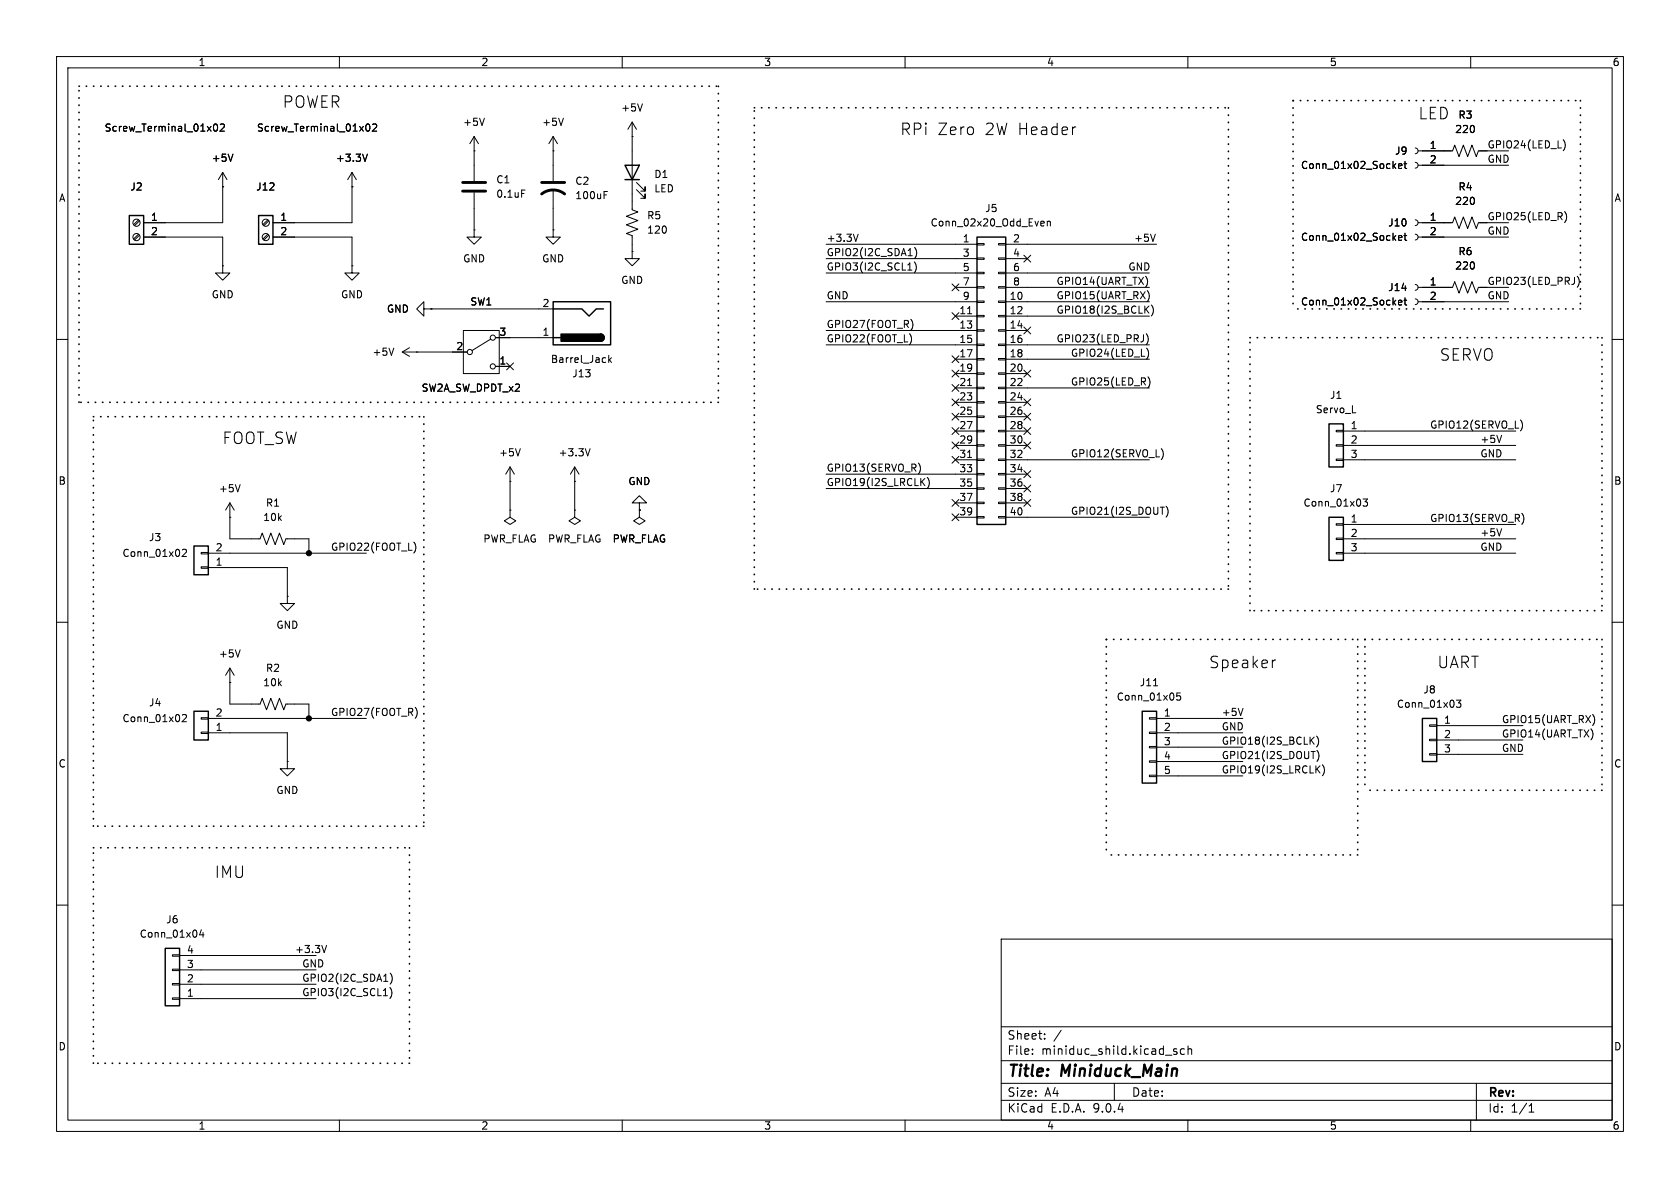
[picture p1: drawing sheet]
<svg xmlns="http://www.w3.org/2000/svg" width="297mm" height="210mm" viewBox="0 0 297 210" stroke-linecap="round" stroke-linejoin="round" font-family="sans-serif">
<g fill="none" stroke="#000" stroke-width=".18">
<path d="M10 10h277v190h-277zM12 12h273v186h-273zM60 10v2M110 10v2M113.6 18.4l-.4 1.2M160 10v2M210 10v2M260 10v2M24.5 38.9l-.9 .8M24.7 39l-.9 .9M37.9 22l.1-.1a.68 .68 0 0 1 .5 .7 .68 .68 0 0 1-.5 .6 .84 .84 0 0 1-.1-1.2zM38.9 22l.5-.1 .3 .4-.8 .9h.8"/>
<path d="M39.4 33h.1M39.4 30.5v8.9h-14M39.4 30.5l-.8 1.3M39.4 30.5l.7 1.3M41.2 27.2l-.4 1.3M47.3 38.9l-.8 .8M47.5 39l-.8 .9M62.2 33h.1M62.2 30.5v8.9h-13.9M62.2 30.5l-.7 1.3M62.2 30.5l.8 1.3M64.8 22l.2-.1a.68 .68 0 0 1 .4 .7 .68 .68 0 0 1-.4 .6 .84 .84 0 0 1-.2-1.2z"/>
<path d="M65 27.2l-.5 1.3M65.9 22l.5-.1 .2 .4-.8 .9h.8M83.8 26.7h.1M83.8 24.1v7.9M83.8 34v6.6M83.8 24.1l-.7 1.3M83.8 24.1l.8 1.3M85.6 20.9l-.4 1.3M92.2 33.6h.6M97.8 26.7h.1M97.8 24.1v7.9M97.8 33.5v7.1"/>
<path d="M97.8 24.1l-.8 1.3M97.8 24.1l.8 1.3M99.6 20.9l-.4 1.3M106.8 34.5h.4M106.8 33.9h.6M111.8 24.1h.1M111.8 21.6v15.5l1 .4-2.1 .7 2.1 .8-2.1 .8 2.1 .7-2.1 .8 1.1 .4v2.8M111.8 21.6l-.8 1.3M111.8 21.6l.7 1.3M112.5 33.5l1.5 1.6v-.8v.8h-.7M112.5 32.3l1.5 1.5v-.8v.8h-.7M184.2 39.1l.3 .1 .1 .2-.6 .1"/>
<path d="M184.5 39.9h-.3M185.1 39.2l.2-.1 .3 .1 .1 .7M185.1 39.1v.8M247.2 29.4l.6-.2v-.2l-.4-.1-.2 .2 .1 .6h.5M248.2 28.9h.5M248.4 28.5v1.1l.3 .2M250.2 38.9l.3 .1 .2 .4-.2 .3-.3 .2M250.2 26.2l.3 .1 .2 .4-.2 .3-.3 .2M250.2 28.7l.3 .2 .2 .3-.2 .4-.3 .1M250.7 39.4h6.1l.4-1 .7 2 .8-2 .8 2 .7-2 .8 2 .4-1h5.3M250.7 26.7h6.1l.4-1 .7 2 .8-2 .8 2 .7-2 .8 2 .4-1h5.3M250.7 29.2h16"/>
<path d="M276.4 24.7a1.46 1.46 0 0 1 0 1.9M276.7 37.5a1.49 1.49 0 0 1 0 1.8M24.5 41.4l-.9 .8M24.7 41.6l-.9 .8M25.4 41.9h14v5.1M39.4 47v1.3h1.2l-1.2 1.2-1.3-1.2h1.3M39.4 47h.1M47.3 41.4l-.8 .8M47.5 41.6l-.8 .8M48.3 41.9h13.9v5.1M62.2 47v1.3h1.3l-1.3 1.2-1.2-1.2h1.2M62.2 47h.1"/>
<path d="M74.9 54.6v-1.3l-1.2 1.3 1.2 1.3v-1.3h1.3M76.2 54.6h.1M76.2 54.6h21.6M81.9 58.4h6.4v7.6h-6.4zM83.8 40.6v1.3h1.3l-1.3 1.3-1.3-1.3h1.3M83.8 40.6h.1M86.7 59.9l-3.3 2.1M87.6 59.7h10.2M97.8 40.6v1.3h1.3l-1.3 1.3-1.3-1.3h1.3M97.8 40.6h.1M111.8 44.5v1.2h1.2l-1.2 1.3-1.3-1.3h1.3M111.8 44.5h.1"/>
<path d="M146 53.3h26.7M146 43.2h26.7M146 45.7h26.7M146 48.3h26.7M146 58.4h26.7M151.7 41.4l-.4 1.3M161 59.2l.1 .6-.1 .9M161.3 56.8l.1 .5-.1 .7M161.6 46.3a1.46 1.46 0 0 1 0 1.9M161.7 43.8a1.46 1.46 0 0 1 0 1.9M168.3 50.2l1.2 1.2M168.3 55.3l1.2 1.2"/>
<path d="M168.9 50.8h3.8M168.9 55.9h3.8M169.5 50.2l-1.2 1.2M169.5 55.3l-1.2 1.2M171.1 55.5h.7M172.7 43.1h1.3v.2h-1.3zM172.7 45.6h1.3v.2h-1.3zM172.7 48.1h1.3v.3h-1.3zM172.7 50.7h1.3v.2h-1.3zM172.7 53.2h1.3v.3h-1.3zM172.7 55.8h1.3v.2h-1.3zM172.7 58.3h1.3v.2h-1.3z"/>
<path d="M176.5 43.1h1.3v.2h-1.3zM176.5 45.6h1.3v.2h-1.3zM176.5 48.1h1.3v.3h-1.3zM176.5 50.7h1.3v.2h-1.3zM176.5 53.2h1.3v.3h-1.3zM176.5 55.8h1.3v.2h-1.3zM176.5 58.3h1.3v.2h-1.3zM177.8 50.8h25.4M177.8 53.3h25.4M177.8 43.2h26.7M177.8 45.7h3.8M177.8 48.3h25.4"/>
<path d="M177.8 55.9h25.4M177.8 58.4h3.8M181 45.1l1.2 1.2M181 57.8l1.2 1.2M182.2 45.1l-1.2 1.2M182.2 57.8l-1.2 1.2M202.6 54.6l.5 .8M202.6 59a1.46 1.46 0 0 1 0 1.9M202.8 49.2l.1 .5-.1 .7M203 51.6l.2 .6-.2 .9M203.1 54.1l-.7 .7M203.5 53.9a1.46 1.46 0 0 1 0 2"/>
<path d="M204.2 41.4l-.4 1.3M247.2 53.5l.6-.1v-.3h-.4l-.2 .2 .1 .6h.5M247.2 42.1l.6-.2v-.2l-.4-.1-.2 .2 .1 .6h.5M248.2 53.1h.5M248.2 41.6h.5M248.4 52.6v1.1l.3 .2M248.4 41.2v1.1l.3 .2M250.2 50.3l.3 .1 .2 .4-.2 .4-.3 .1M250.2 52.8l.3 .2 .2 .3-.2 .4-.3 .1M250.2 41.4l.3 .2 .2 .3-.2 .4-.3 .1M250.7 50.8h6.1l.4-1 .7 2 .8-2 .8 2 .7-2 .8 2 .4-1h5.3M250.7 41.9h16"/>
<path d="M250.7 53.3h16M278.8 48.8a1.46 1.46 0 0 1 0 2M10 60h2M69.6 61.5l-.4 1.3M71.1 62.2h11.4M71.1 62.2l1.3 .8M72.4 61.5l-1.3 .7M73.7 62.2h.1M87.6 64.8h2.6M89.6 64.2l1.2 1.2M90.8 64.2l-1.2 1.2M92 79.3l-.4 1.3"/>
<path d="M104.3 79.3l-.4 1.3M107.6 62.8v1.3M107.7 63.6l.4 .5M108.1 63.2l-.5 .5M146 61h26.7M168.3 62.9l1.2 1.2M168.3 70.5l1.2 1.2M168.3 73.1l1.2 1.2M168.3 68l1.2 1.2M168.3 78.1l1.2 1.2M168.3 75.6l1.2 1.2M168.3 65.4l1.2 1.2"/>
<path d="M168.9 76.2h3.8M168.9 78.7h3.8M168.9 63.5h3.8M168.9 66h3.8M168.9 68.6h3.8M168.9 71.1h3.8M168.9 73.7h3.8M169.5 68l-1.2 1.2M169.5 78.1l-1.2 1.2M169.5 75.6l-1.2 1.2M169.5 70.5l-1.2 1.2M169.5 65.4l-1.2 1.2"/>
<path d="M169.5 62.9l-1.2 1.2M169.5 73.1l-1.2 1.2M171.1 68.2h.7M172.7 60.8h1.3v.3h-1.3zM172.7 63.4h1.3v.2h-1.3zM172.7 65.9h1.3v.3h-1.3zM172.7 68.5h1.3v.2h-1.3zM172.7 71h1.3v.2h-1.3zM172.7 73.5h1.3v.3h-1.3zM172.7 76.1h1.3v.2h-1.3zM172.7 78.6h1.3v.3h-1.3zM176.5 60.8h1.3v.3h-1.3z"/>
<path d="M176.5 63.4h1.3v.2h-1.3zM176.5 65.9h1.3v.3h-1.3zM176.5 68.5h1.3v.2h-1.3zM176.5 71h1.3v.2h-1.3zM176.5 73.5h1.3v.3h-1.3zM176.5 76.1h1.3v.2h-1.3zM176.5 78.6h1.3v.3h-1.3zM177.8 76.2h3.8M177.8 78.7h3.8M177.8 61h25.4M177.8 63.5h25.4M177.8 66h3.8"/>
<path d="M177.8 68.6h25.4M177.8 71.1h3.8M177.8 73.7h3.8M181 73.1l1.2 1.2M181 75.6l1.2 1.2M181 78.1l1.2 1.2M181 70.5l1.2 1.2M181 65.4l1.2 1.2M182.2 78.1l-1.2 1.2M182.2 73.1l-1.2 1.2M182.2 75.6l-1.2 1.2M182.2 70.5l-1.2 1.2"/>
<path d="M182.2 65.4l-1.2 1.2M202.7 61.5a1.46 1.46 0 0 1 0 2M203 66.7a1.49 1.49 0 0 1 0 1.8M205.4 79.4a1.49 1.49 0 0 1 0 1.8M236.2 76.1h1.3v.2h-1.3zM236.2 78.6h1.3v.3h-1.3zM237.5 76.2h30.5M237.5 78.7h30.5M239.1 73h.6M265.5 77l-.5 1.2M268.9 74.3a1.49 1.49 0 0 1 0 1.8M285 60h2"/>
<path d="M32.2 97.2l.5-.1 .3 .4-.8 .9h.8M35.6 97.7h1.2v.2h-1.2zM36.8 97.8h28M40.6 91.4h.1M40.6 88.9v6.4h5.4l.4-1.1 .7 2.1 .8-2.1 .7 2.1 .8-2.1 .8 2.1 .3-1h4.1v2.5M40.6 88.9l-.7 1.3M40.6 88.9l.8 1.3M42.5 85.7l-.5 1.2M73.3 96.1l.2 .6-.2 .8M90.2 85.1h.1M90.2 90.2v1.2l1 .7-1 .6-1-.6 1-.7M90.2 90.2h.1"/>
<path d="M90.2 82.6l-.8 1.2M90.2 82.6l.7 1.2M90.2 82.6v7.6M101.6 85.1h.1M101.6 90.2v1.2l1 .7-1 .6-1-.6 1-.7M101.6 90.2h.1M101.6 82.6l-.8 1.2M101.6 82.6l.8 1.2M101.6 82.6v7.6M113 90.2v1.2l1 .7-1 .6-1-.6 1-.7M113 90.2h.1M113 88.9h1.3l-1.3-1.3-1.2 1.3h1.2v1.3"/>
<path d="M146 83.8h26.7M146 86.4h26.7M162.5 82.1l.2 .6-.2 .8M163 85.1l.5 .7M163.5 84.6l-.7 .7M163.9 84.4a1.46 1.46 0 0 1 0 1.9M168.3 80.7l1.2 1.2M168.3 90.8l1.2 1.2M168.3 88.3l1.2 1.2M168.9 81.3h3.8M168.9 88.9h3.8M168.9 91.4h3.8"/>
<path d="M169.5 80.7l-1.2 1.2M169.5 90.8l-1.2 1.2M169.5 88.3l-1.2 1.2M171.1 80.9h.7M172.7 81.2h1.3v.2h-1.3zM172.7 83.7h1.3v.2h-1.3zM172.7 86.2h1.3v.3h-1.3zM172.7 88.8h1.3v.2h-1.3zM172.7 91.3h1.3v.3h-1.3zM176.5 81.2h1.3v.2h-1.3zM176.5 83.7h1.3v.2h-1.3zM176.5 86.2h1.3v.3h-1.3z"/>
<path d="M176.5 88.8h1.3v.2h-1.3zM176.5 91.3h1.3v.3h-1.3zM177.8 81.3h25.4M177.8 83.8h3.8M177.8 86.4h3.8M177.8 88.9h3.8M177.8 91.4h25.4M181 83.2l1.2 1.2M181 88.3l1.2 1.2M181 85.8l1.2 1.2M182.2 83.2l-1.2 1.2M182.2 88.3l-1.2 1.2"/>
<path d="M182.2 85.8l-1.2 1.2M206.1 89.5a1.46 1.46 0 0 1 0 1.9M236.2 81.2h1.3v.2h-1.3zM236.2 92.6h1.3v.2h-1.3zM236.2 95.1h1.3v.3h-1.3zM236.2 97.7h1.3v.2h-1.3zM237.5 81.3h30.5M237.5 92.7h30.5M237.5 95.3h30.5M237.5 97.8h30.5M241 88.2h.8l-.5 .5 .4 .1v.6l-.2 .1-.5-.1M265.5 93.5l-.5 1.2"/>
<path d="M269.2 91l.2 .6-.2 .8M10 110h2M35.6 100.2h1.2v.3h-1.2zM36.8 100.3h14v5.1M40.6 118.1v6.4h5.4l.4-1.1 .7 2.1 .8-2.1 .7 2.1 .8-2.1 .8 2.1 .3-1h4.1v2.5M40.6 118.1l-.7 1.3M40.6 118.1l.8 1.3M42.5 114.9l-.5 1.2M50.8 105.4v1.3h1.3l-1.3 1.3-1.3-1.3h1.3M50.8 105.4h.1M225.5 116.7l-.4 .1M285 110h2"/>
<path d="M32.2 126.4l.5-.1 .3 .4-.8 .9h.8M35.6 129.4h1.2v.3h-1.2zM35.6 126.9h1.2v.2h-1.2zM36.8 127h28M36.8 129.5h14v5.1M40.6 120.7h.1M50.8 134.6v1.3h1.3l-1.3 1.3-1.3-1.3h1.3M50.8 134.6h.1M73.6 125.4l.2 .5-.2 .7M203.2 126.9h1.3v.2h-1.3zM203.2 129.4h1.3v.3h-1.3zM203.2 132h1.3v.2h-1.3z"/>
<path d="M203.2 134.5h1.3v.2h-1.3zM203.2 137h1.3v.3h-1.3zM203.9 121.2h.8M204.5 127h15.2M204.5 129.5h15.2M204.5 132.1h15.2M204.5 134.6h15.2M204.5 137.2h15.2M208.7 122.5h-.6l-.1 .6 .2-.1h.4l.1 .2v.4l-.2 .2-.5-.2M219.7 125.2l-.4 1.3M231.8 130.8l.5 .8M232.3 130.3l-.7 .7"/>
<path d="M232.8 130.1a1.46 1.46 0 0 1 0 2M232.8 132.7a1.46 1.46 0 0 1 0 1.9M232.8 135.9l.6 .7M233.4 135.4l-.8 .7M233.8 135.2a1.46 1.46 0 0 1 0 1.9M252.7 128.1h1.3v.3h-1.3zM252.7 130.7h1.3v.2h-1.3zM252.7 133.2h1.3v.3h-1.3zM254 128.3h15.2M254 130.8h15.2M254 133.4h15.2M257.5 123.8h.8l-.5 .5 .4 .1v.5l-.2 .1-.5-.1"/>
<path d="M281.5 129.2l.1 .5-.1 .7M281.7 126.5l.2 .7-.2 .8M10 160h2M30.5 176.4h1.2v.3h-1.2zM30.5 173.9h1.2v.2h-1.2zM30.5 171.3h1.2v.3h-1.2zM30.5 168.8h1.2v.2h-1.2zM31.7 176.5h24.2M31.7 174h24.2M31.7 171.5h24.2M31.7 168.9h24.2M35.6 164.3l-.3 1h.8"/>
<path d="M35.9 164.8v.9M57.7 167.1l-.4 1.3M68.9 174.6a1.46 1.46 0 0 1 0 1.9M69 172a1.46 1.46 0 0 1 0 2M177 166h108v32h-108zM285 160h2M60 198v2M110 198v2M160 198v2M177 194.5h108M177 191.5h108M177 187.5h108"/>
<path d="M177 181.5h108M182.5 186.3v.1M182.5 185.5v.1M184.7 183.6v.1M184.7 182.8v.1M187.6 182.1l-1.3 2M197 191.5v3M208 185.5l-.3-.1-.2 .2v.2l.5 .2v.3h-.5M209.4 185.5l-.4-.1-.3 .3v.4l.1 .2h.6M210 198v2M210 185.5l.2-.1 .4 .1 .1 .9M210 184.9v1.5"/>
<path d="M260 198v2M261 191.5v6.5M270.3 196.6h.9M270.3 195.5l.4-.4v1.5"/>
<circle cx="24.1" cy="39.4" r=".63"/>
<circle cx="47" cy="39.4" r=".63"/>
<circle cx="24.1" cy="41.9" r=".63"/>
<circle cx="47" cy="41.9" r=".63"/>
<circle cx="87.1" cy="59.7" r=".46"/>
<circle cx="83.1" cy="62.2" r=".46"/>
<circle cx="87.1" cy="64.8" r=".46"/>
</g>
<g fill="none" stroke="#000" stroke-width=".25">
<path d="M22.9 38.1h2.5v5.1h-2.5zM45.7 38.1h2.6v5.1h-2.6zM110.5 29.2h2.5l-1.2 2.6zM110.5 31.8h2.5M97.8 53.3h10.1v7.7h-10.1zM97.8 54.6h5.1l1.2 1.3 1.3-1.3h1.3M97.8 59.7h1.3M106.2 59.1a.64 .64 0 0 1 .6 .6 .64 .64 0 0 1-.6 .6M172.7 41.9h5.1v50.8h-5.1zM234.9 74.9h2.6v7.7h-2.6zM34.3 96.5h2.5v5.1h-2.5zM234.9 91.4h2.6v7.7h-2.6z"/>
<path d="M34.3 125.7h2.5v5.1h-2.5zM201.9 125.7h2.6v12.7h-2.6zM251.5 127h2.5v7.6h-2.5zM29.2 167.6h2.5v10.2h-2.5z"/>
</g>
<path d="M81.8 33.8h4.1M81.8 32.3h4.1M95.8 34.3a3.3 3.3 0 0 1 4 0M95.8 32.3h4" fill="none" stroke="#000" stroke-width=".51"/>
<path d="M99.2 59.1h7v1.2h-7zM106.2 59.1a.64 .64 0 0 1 .6 .6 .64 .64 0 0 1-.6 .6z" fill="#000" stroke="#000" stroke-width=".25"/>
<g fill="none" stroke="#000" stroke-width=".3" stroke-dasharray=".1 1.2">
<path d="M14 15.2h113M127 15.2v55.9M133.3 19.1h83.9M217.2 19.1v85M228.6 17.8v36.8M228.6 17.8h50.8M279.4 17.8v36.8M221 59.7h62.2M279.4 54.6h-50.8M283.2 59.7v48.3M14 71.1v-55.9M16.5 73.7h58.4"/>
<path d="M74.9 73.7v72.4M127 71.1h-113M133.3 104.1v-85M195.6 113v38.1M195.6 113h44.4M217.2 104.1h-83.9M221 108v-48.3M240 113v38.1M241.3 113h41.9M241.3 113v26.7M283.2 113v26.7M283.2 108h-62.2"/>
<path d="M283.2 139.7h-41.9M16.5 146.1v-72.4M16.5 149.9h55.9M72.4 149.9v38.1M74.9 146.1h-58.4M240 151.1h-44.4M16.5 188v-38.1M72.4 188h-55.9"/>
</g>
<g fill="#000" stroke="#000" stroke-width=".18">
<circle cx="54.6" cy="97.8" r=".46"/>
<circle cx="54.6" cy="127" r=".46"/>
</g>
<g font-size="2.8">
<text x="49.9" y="19.3">POWER</text>
<text x="250.7" y="21.3">LED</text>
<text x="159.1" y="24.1">RPi</text>
<text x="165.7" y="24.1">Zero</text>
<text x="174.1" y="24.1">2W Header</text>
<text x="254.5" y="64">SERVO</text>
<text x="39.3" y="78.7">FOOT_SW</text>
<text x="213.7" y="118.3">Speaker</text>
<text x="254.1" y="118.3">UART</text>
<text x="37.9" y="155.4">IMU</text>
<text x="178" y="190.9">Title:</text>
<text x="187.7" y="190.9">Miniduck_Main</text>
</g>
<g font-size="2.1">
<text x="178" y="184">Sheet:</text>
<text x="178" y="186.7">File:</text>
<text x="184.1" y="186.7">miniduc_shild.kicad_sch</text>
<text x="178" y="196.9">KiCad</text>
<text x="178" y="194.1">Size:</text>
<text x="184.7" y="194.1">A4</text>
<text x="185.7" y="196.9">E.D.A.</text>
<text x="193.3" y="196.9">9.0.4</text>
<text x="200" y="194.1">Date:</text>
<text x="263" y="194.3">Rev:</text>
<text x="263" y="196.9">Id:</text>
<text x="267.1" y="196.9">1/1</text>
</g>
<g font-size="1.8">
<text x="35" y="11.9">1</text>
<text x="85" y="11.9">2</text>
<text x="135" y="11.9">3</text>
<text x="185" y="11.9">4</text>
<text x="235" y="11.9">5</text>
<text x="285" y="11.9">6</text>
<text x="18.4" y="23.5">Screw_Terminal_01x02</text>
<text x="45.3" y="23.5">Screw_Terminal_01x02</text>
<text x="81.8" y="22.5">+5V</text>
<text x="95.8" y="22.5">+5V</text>
<text x="109.7" y="19.9">+5V</text>
<text x="257.2" y="23.7">220</text>
<text x="257.7" y="21.2">R3</text>
<text x="37.3" y="28.8">+5V</text>
<text x="59.3" y="28.8">+3.3V</text>
<text x="246.5" y="27.5">J9</text>
<text x="252.7" y="26.4">1</text>
<text x="252.7" y="29">2</text>
<text x="262.9" y="26.3">GPIO24(LED_L)</text>
<text x="262.9" y="28.9">GND</text>
<text x="10.3" y="35.9">A</text>
<text x="22.9" y="33.9">J2</text>
<text x="45.2" y="33.9">J12</text>
<text x="87.6" y="32.6">C1</text>
<text x="87.6" y="35.2">0.1uF</text>
<text x="101.6" y="32.9">C2</text>
<text x="101.6" y="35.4">100uF</text>
<text x="115.6" y="31.7">D1</text>
<text x="115.6" y="34.2">LED</text>
<text x="229.9" y="30.1">Conn_01x02_Socket</text>
<text x="257.7" y="33.9">R4</text>
<text x="285.3" y="35.9">A</text>
<text x="26.6" y="39.1">1</text>
<text x="26.6" y="41.7">2</text>
<text x="49.5" y="39.1">1</text>
<text x="49.5" y="41.7">2</text>
<text x="114.3" y="39">R5</text>
<text x="114.3" y="41.5">120</text>
<text x="164.4" y="40.2">Conn_02x20_Odd_Even</text>
<text x="174.1" y="37.7">J5</text>
<text x="245.3" y="40.2">J10</text>
<text x="252.7" y="39.1">1</text>
<text x="252.7" y="41.7">2</text>
<text x="257.2" y="36.4">220</text>
<text x="262.9" y="39">GPIO25(LED_R)</text>
<text x="262.9" y="41.6">GND</text>
<text x="81.8" y="46.6">GND</text>
<text x="95.8" y="46.6">GND</text>
<text x="146" y="45.4">GPIO2(I2C_SDA1)</text>
<text x="146" y="42.8">+3.3V</text>
<text x="146" y="47.9">GPIO3(I2C_SCL1)</text>
<text x="170.1" y="42.9">1</text>
<text x="170.1" y="45.5">3</text>
<text x="179" y="42.9">2</text>
<text x="179" y="45.5">4</text>
<text x="199.4" y="47.9">GND</text>
<text x="200.4" y="42.8">+5V</text>
<text x="229.9" y="42.8">Conn_01x02_Socket</text>
<text x="257.2" y="47.9">220</text>
<text x="257.7" y="45.3">R6</text>
<text x="37.3" y="52.9">GND</text>
<text x="60.2" y="52.9">GND</text>
<text x="109.7" y="50.4">GND</text>
<text x="146" y="53">GND</text>
<text x="170.1" y="48">5</text>
<text x="170.1" y="50.5">7</text>
<text x="170.1" y="53.1">9</text>
<text x="178.4" y="53.1">10</text>
<text x="179" y="48">6</text>
<text x="179" y="50.5">8</text>
<text x="186.7" y="50.5">GPIO14(UART_TX)</text>
<text x="186.7" y="53">GPIO15(UART_RX)</text>
<text x="245.3" y="51.7">J14</text>
<text x="252.7" y="50.5">1</text>
<text x="252.7" y="53.1">2</text>
<text x="262.9" y="53">GND</text>
<text x="262.9" y="50.5">GPIO23(LED_PRJ)</text>
<text x="68.3" y="55.5">GND</text>
<text x="83.1" y="54.2">SW1</text>
<text x="88.2" y="59.4">3</text>
<text x="95.8" y="59.4">1</text>
<text x="95.8" y="54.4">2</text>
<text x="146" y="58.1">GPIO27(FOOT_R)</text>
<text x="169.5" y="55.6">11</text>
<text x="169.5" y="58.2">13</text>
<text x="178.4" y="55.6">12</text>
<text x="178.4" y="58.2">14</text>
<text x="186.7" y="55.5">GPIO18(I2S_BCLK)</text>
<text x="229.9" y="54.2">Conn_01x02_Socket</text>
<text x="65.8" y="63.1">+5V</text>
<text x="80.6" y="62">2</text>
<text x="88.2" y="64.5">1</text>
<text x="97.3" y="64.4">Barrel_Jack</text>
<text x="146" y="60.6">GPIO22(FOOT_L)</text>
<text x="169.5" y="60.7">15</text>
<text x="169.5" y="63.2">17</text>
<text x="169.5" y="65.8">19</text>
<text x="178.4" y="60.7">16</text>
<text x="178.4" y="63.2">18</text>
<text x="178.4" y="65.8">20</text>
<text x="186.7" y="60.6">GPIO23(LED_PRJ)</text>
<text x="189.2" y="63.2">GPIO24(LED_L)</text>
<text x="74.4" y="69.4">SW2A_SW_DPDT_x2</text>
<text x="101.1" y="66.9">J13</text>
<text x="169.5" y="68.3">21</text>
<text x="169.5" y="70.9">23</text>
<text x="178.4" y="68.3">22</text>
<text x="178.4" y="70.9">24</text>
<text x="189.2" y="68.2">GPIO25(LED_R)</text>
<text x="235" y="70.7">J1</text>
<text x="169.5" y="73.4">25</text>
<text x="169.5" y="75.9">27</text>
<text x="178.4" y="73.4">26</text>
<text x="178.4" y="75.9">28</text>
<text x="232.5" y="73.3">Servo_L</text>
<text x="238.7" y="75.9">1</text>
<text x="252.7" y="75.9">GPIO12(SERVO_L)</text>
<text x="88.1" y="80.9">+5V</text>
<text x="98.7" y="80.9">+3.3V</text>
<text x="146" y="83.5">GPIO13(SERVO_R)</text>
<text x="169.5" y="78.5">29</text>
<text x="169.5" y="81">31</text>
<text x="169.5" y="83.6">33</text>
<text x="178.4" y="78.5">30</text>
<text x="178.4" y="81">32</text>
<text x="178.4" y="83.6">34</text>
<text x="189.2" y="80.9">GPIO12(SERVO_L)</text>
<text x="238.7" y="78.5">2</text>
<text x="238.7" y="81">3</text>
<text x="261.6" y="78.4">+5V</text>
<text x="261.6" y="80.9">GND</text>
<text x="10.3" y="85.9">B</text>
<text x="38.6" y="87.2">+5V</text>
<text x="46.9" y="89.8">R1</text>
<text x="111" y="86">GND</text>
<text x="146" y="86">GPIO19(I2S_LRCLK)</text>
<text x="169.5" y="86.1">35</text>
<text x="169.5" y="88.6">37</text>
<text x="178.4" y="86.1">36</text>
<text x="178.4" y="88.6">38</text>
<text x="230.3" y="89.8">Conn_01x03</text>
<text x="235" y="87.2">J7</text>
<text x="285.3" y="85.9">B</text>
<text x="26.2" y="95.9">J3</text>
<text x="46.4" y="92.3">10k</text>
<text x="169.5" y="91.2">39</text>
<text x="178.4" y="91.2">40</text>
<text x="189.2" y="91.1">GPIO21(I2S_DOUT)</text>
<text x="238.7" y="92.5">1</text>
<text x="238.7" y="95">2</text>
<text x="252.7" y="92.4">GPIO13(SERVO_R)</text>
<text x="261.6" y="94.9">+5V</text>
<text x="21.6" y="98.7">Conn_01x02</text>
<text x="38" y="100.1">1</text>
<text x="38" y="97.5">2</text>
<text x="58.4" y="97.4">GPIO22(FOOT_L)</text>
<text x="85.4" y="96.1">PWR_FLAG</text>
<text x="96.8" y="96.1">PWR_FLAG</text>
<text x="108.2" y="96.1">PWR_FLAG</text>
<text x="238.7" y="97.5">3</text>
<text x="261.6" y="97.4">GND</text>
<text x="48.8" y="111.4">GND</text>
<text x="38.6" y="116.4">+5V</text>
<text x="46.9" y="119">R2</text>
<text x="26.2" y="125.1">J4</text>
<text x="46.4" y="121.5">10k</text>
<text x="197.3" y="124.1">Conn_01x05</text>
<text x="201.4" y="121.5">J11</text>
<text x="246.9" y="125.3">Conn_01x03</text>
<text x="251.5" y="122.8">J8</text>
<text x="21.6" y="127.9">Conn_01x02</text>
<text x="38" y="129.3">1</text>
<text x="38" y="126.7">2</text>
<text x="58.4" y="126.7">GPIO27(FOOT_R)</text>
<text x="205.7" y="126.7">1</text>
<text x="205.7" y="129.3">2</text>
<text x="205.7" y="131.8">3</text>
<text x="215.9" y="126.7">+5V</text>
<text x="215.9" y="131.7">GPIO18(I2S_BCLK)</text>
<text x="215.9" y="129.2">GND</text>
<text x="255.2" y="128">1</text>
<text x="255.2" y="130.6">2</text>
<text x="265.4" y="130.5">GPIO14(UART_TX)</text>
<text x="265.4" y="127.9">GPIO15(UART_RX)</text>
<text x="10.3" y="135.9">C</text>
<text x="205.7" y="134.4">4</text>
<text x="205.7" y="136.9">5</text>
<text x="215.9" y="134.3">GPIO21(I2S_DOUT)</text>
<text x="215.9" y="136.8">GPIO19(I2S_LRCLK)</text>
<text x="255.2" y="133.1">3</text>
<text x="265.4" y="133">GND</text>
<text x="285.3" y="135.9">C</text>
<text x="48.8" y="140.6">GND</text>
<text x="24.6" y="166">Conn_01x04</text>
<text x="29.3" y="163.4">J6</text>
<text x="32.9" y="173.7">2</text>
<text x="32.9" y="171.2">3</text>
<text x="32.9" y="168.7">4</text>
<text x="52.1" y="168.6">+3.3V</text>
<text x="53.3" y="173.6">GPIO2(I2C_SDA1)</text>
<text x="53.3" y="171.1">GND</text>
<text x="32.9" y="176.3">1</text>
<text x="53.3" y="176.2">GPIO3(I2C_SCL1)</text>
<text x="10.3" y="185.9">D</text>
<text x="285.3" y="185.9">D</text>
<text x="35" y="199.9">1</text>
<text x="85" y="199.9">2</text>
<text x="135" y="199.9">3</text>
<text x="185" y="199.9">4</text>
<text x="235" y="199.9">5</text>
<text x="285" y="199.9">6</text>
</g>
</svg>
